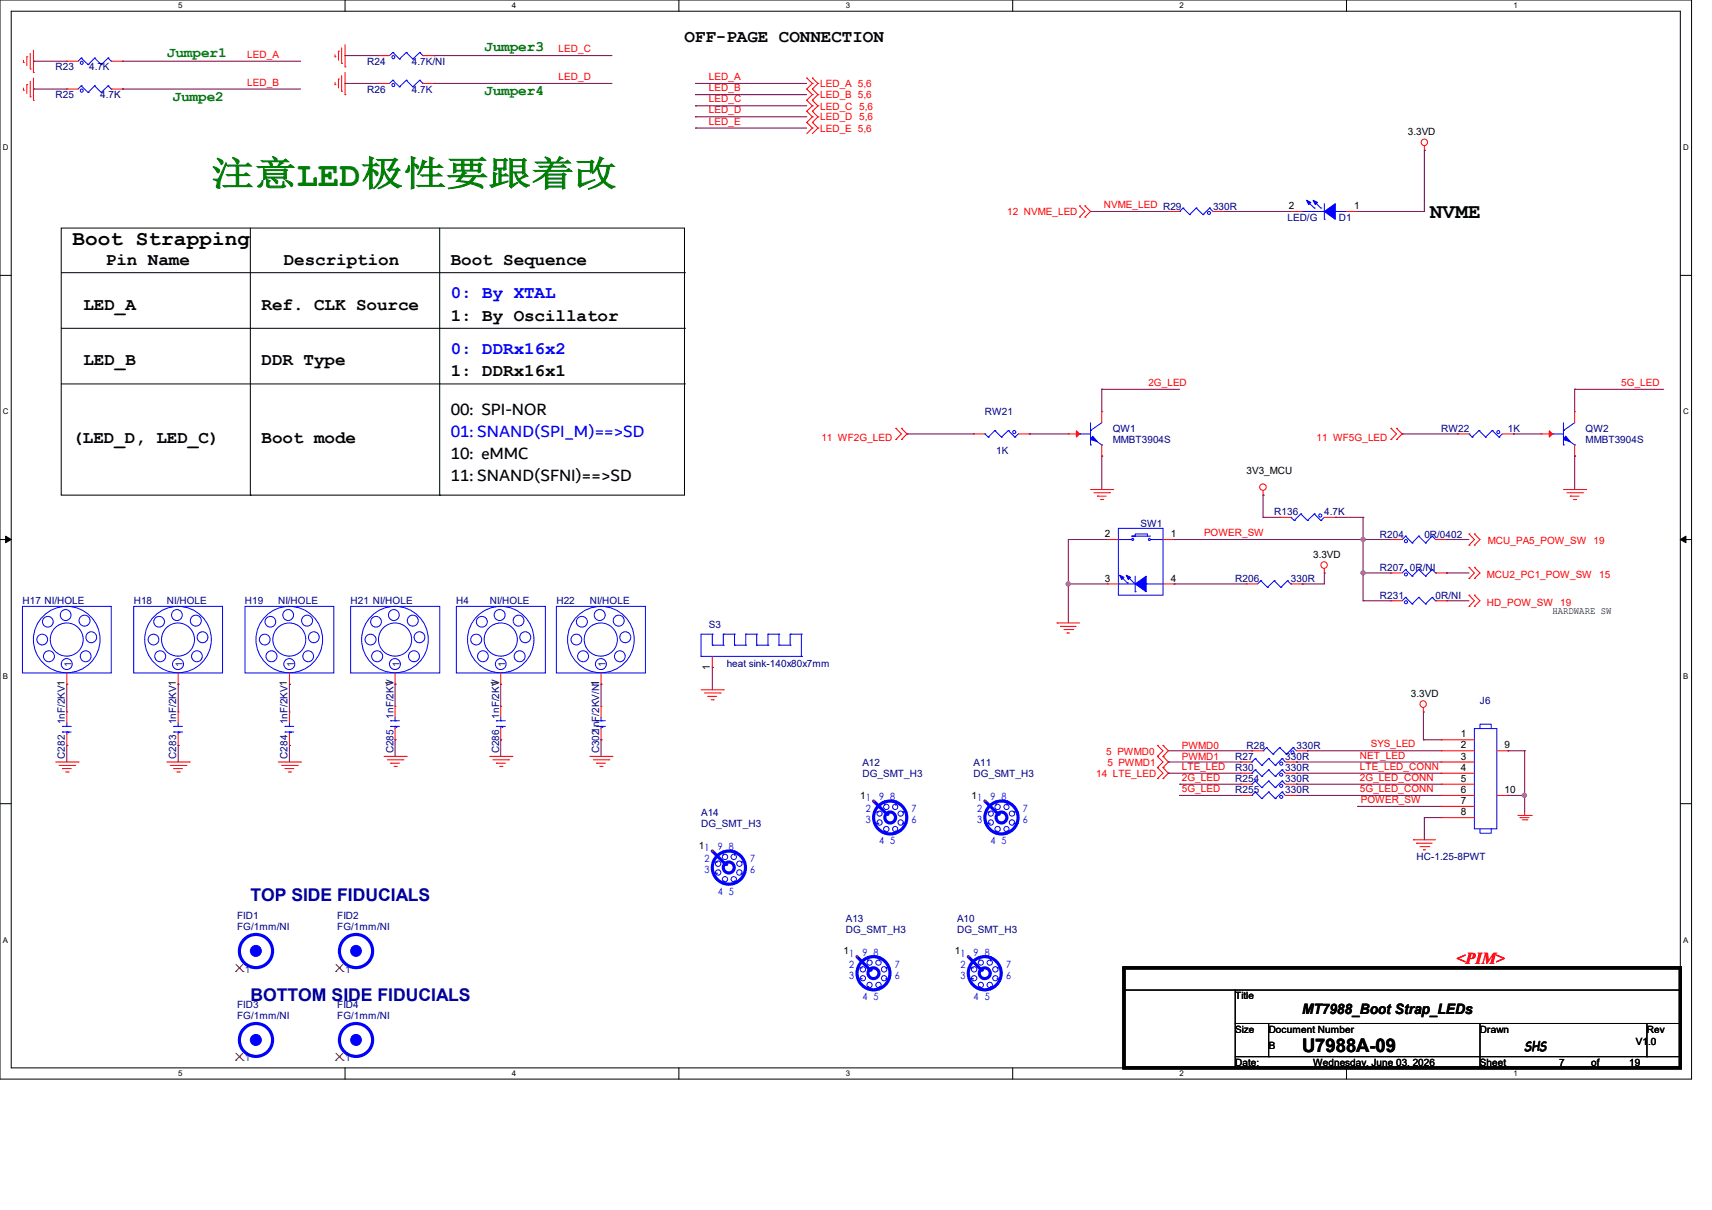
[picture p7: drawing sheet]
<svg xmlns="http://www.w3.org/2000/svg" width="297mm" height="210mm" viewBox="0 0 297 210" stroke-linecap="round" stroke-linejoin="round" font-family="sans-serif">
<g fill="none" stroke="#000" stroke-width=".17">
<path d="M0 0h293.5v187.3h-293.5zM1.9 1.9h289.6v183.4h-289.6zM59.9 0v1.9M117.8 0v1.9M175.7 0v1.9M233.6 0v1.9M10.6 39.6h108.1v46.3h-108.1zM43.4 39.6v46.3M76.3 39.6v46.3M0 47.8h1.9M10.6 47.3h108.1M10.6 57h108.1"/>
<path d="M118.7 47.3h.1M118.7 57h.1M291.5 47.8h2M10.6 66.6h108.1M118.7 66.6h.1M0 93.6h1.9M1 93l.9 .6-.9 .6zM43.4 85.9h.1M76.3 85.9h.1M291.5 93.6l1-.6v1.2zM291.5 93.6h2M0 139.5h1.9"/>
<path d="M291.5 139.5h2M195 171.8h96.5M214.3 171.8v13.5M214.3 177.6h77.2M220.1 177.6v5.8M256.8 177.6v7.7M285.7 177.6v5.8M291.5 171.8h.1M291.5 177.6h.1M59.9 185.3v2M117.8 185.3v2M175.7 185.3v2"/>
<path d="M214.3 185.3h.1M214.3 183.4h77.2M220.1 183.4h.1M233.6 185.3v2M256.8 185.3h.1M285.7 183.4h.1M291.5 183.4h.1"/>
</g>
<path d="M1 93l.9 .6-.9 .6zM291.5 93.6l1-.6v1.2z" fill="#000"/>
<g fill="none" stroke="#f00" stroke-width=".17">
<path d="M4.1 10.8h.1M4.1 15.7h.1M4.1 10.5v.3M4.1 15.3v.4M4.7 9.9h.1M4.7 14.7h.1M4.7 9.9v1.5M4.7 14.7v1.5M5.2 12h.1M5.2 16.8h.1M5.2 9.3v2.7M5.2 14.1v2.7"/>
<path d="M5.8 12.6h.1M5.8 17.4h.1M5.8 8.7v3.9M5.8 13.5v3.9M58.1 9.9h.1M58.1 14.7h.1M58.1 9.5v.4M58.1 14.3v.4M58.7 8.9h.1M58.7 13.7h.1M58.7 8.9v1.6M58.7 13.7v1.6"/>
<path d="M59.3 11h.1M59.3 15.8h.1M59.3 8.3v2.7M59.3 13.1v2.7M59.9 11.6h.1M59.9 16.4h.1M59.9 7.7v3.9M59.9 12.6v3.8M140 13.5h.1M140 15.5h.1M140 17.4h.1M140 19.3h.1"/>
<path d="M140 13.5l.9 1M140 15.5l.9 .9M140 17.4l.9 1M140 19.3l.9 1M140.9 14.5h.1M140.9 13.5h.1M140.9 16.4h.1M140.9 15.5h.1M140.9 18.4h.1M140.9 17.4h.1M140.9 19.3h.1M140.9 14.5l-.9 1"/>
<path d="M140.9 13.5l1 1M140.9 16.4l-.9 1M140.9 15.5l1 .9M140.9 18.4l-.9 .9M140.9 17.4l1 1M140.9 19.3l1 1M141.9 14.5h.1M141.9 16.4h.1M141.9 18.4h.1M141.9 14.5l-1 1M141.9 16.4l-1 1M141.9 18.4l-1 .9"/>
<path d="M140 21.3h.1M140 21.3l.9 .9M140.9 20.3h.1M140.9 22.2h.1M140.9 21.3h.1M140.9 20.3l-.9 1M140.9 22.2l-.9 1M140.9 21.3l1 .9M141.9 20.3h.1M141.9 22.2h.1M141.9 20.3l-1 1M141.9 22.2l-1 1"/>
<path d="M187.3 37.7h.1M187.3 35.7h.1M187.3 35.7l.9 1-.9 1M188.2 35.7h.1M188.2 37.7h.1M188.2 35.7l1 1-1 1M247.1 26.1h.1M247.1 25.3v.8M155.4 74.3h.1M155.4 76.3h.1M155.4 74.3l1 1-1 1M156.4 76.3h.1"/>
<path d="M156.4 74.3h.1M156.4 74.3l1 1-1 1M241.3 74.3h.1M241.3 76.3h.1M241.3 74.3l1 1-1 1M242.3 76.3h.1M242.3 74.3h.1M242.3 74.3l.9 1-.9 1M189.2 85h3.8M189.8 85.5h2.7M190.4 86.1h.1M190.4 86.1h1.5"/>
<path d="M190.9 86.7h.4M191.3 86.7h.1M192.5 85.5h.1M193 85h.1M219.1 85.9h.1M219.1 85.1v.8M229.7 99.4h.1M229.7 98.7v.7M241.3 93.6h.1M241.3 93.6h1.9M249 93.6h2M251 93.6h.1"/>
<path d="M254.8 98.5h.1M254.8 92.7h.1M254.8 94.6h.1M254.8 98.5l1 .9-1 1M254.8 92.7l1 .9-1 1M255.8 98.5h.1M255.8 92.7h.1M255.8 94.6h.1M255.8 98.5l1 .9-1 1M255.8 92.7l1 .9-1 1M271.2 85h3.9M271.8 85.5h2.7"/>
<path d="M272.4 86.1h.1M272.4 86.1h1.5M273 86.7h.3M273.3 86.7h.1M274.5 85.5h.1M275.1 85h.1M11.6 118.7h.1M11.6 116.8v1.9M121.6 119.7h3.9M125.5 119.7h.1M183.4 108.1h.1M183.4 108.1h3.9"/>
<path d="M184 108.7h.1M184 108.7h2.7M184.6 109.3h1.5M185.1 109.9h.1M185.1 109.9h.4M186.1 109.3h.1M254.8 100.4h.1M254.8 103.3h.1M254.8 105.2h.1M254.8 103.3l1 1-1 .9M255.8 100.4h.1M255.8 103.3h.1"/>
<path d="M255.8 105.2h.1M255.8 103.3l1 1-1 .9M9.7 132.2h3.8M10.2 132.8h2.8M10.8 133.4h.1M10.8 133.4h1.6M11.4 134h.4M11.8 134h.1M13 132.8h.1M13.5 132.2h.1M29 132.2h3.9M29.5 132.8h2.8"/>
<path d="M30.1 133.4h.1M30.1 133.4h1.6M30.7 134h.4M31.1 134h.1M32.3 132.8h.1M32.9 132.2h.1M48.3 132.2h3.9M48.9 132.8h2.7M49.4 133.4h.1M49.4 133.4h1.6M50 134h.4M50.4 134h.1"/>
<path d="M51.6 132.8h.1M52.2 132.2h.1M66.6 131.3h3.9M67.2 131.9h2.7M67.8 132.5h.1M67.8 132.5h1.5M68.4 133h.3M68.7 133h.1M69.9 131.9h.1M70.5 131.3h.1M85 131.3h3.8M85.5 131.9h2.7"/>
<path d="M86.1 132.5h.1M86.1 132.5h1.6M86.7 133h.4M87.1 133h.1M88.2 131.9h.1M88.8 131.3h.1M102.3 131.3h3.9M102.9 131.9h2.7M103.5 132.5h.1M103.5 132.5h1.5M104.1 133h.3M104.4 133h.1"/>
<path d="M105.6 131.9h.1M106.2 131.3h.1M122.2 120.3h2.7M122.8 120.9h.1M122.8 120.9h1.5M123.4 121.5h.3M123.7 121.5h.1M124.9 120.3h.1M200.8 133.2h.1M200.8 131.3h.1M200.8 129.4h.1M200.8 135.1h.1"/>
<path d="M200.8 131.3l1 .9-1 1M200.8 129.4l1 .9-1 1M200.8 133.2l1 1-1 .9M201.8 131.3h.1M201.8 133.2h.1M201.8 129.4h.1M201.8 135.1h.1M201.8 131.3l.9 .9-.9 1M201.8 129.4l.9 .9-.9 1M201.8 133.2l.9 1-.9 .9M246.9 123.6h.1M246.9 122.8v.8"/>
<path d="M245.2 145.8h.1M245.2 145.8h3.8M245.7 146.3h.1M245.7 146.3h2.8M246.3 146.9h1.6M246.9 147.5h.1M246.9 147.5h.4M247.9 146.9h.1M263.3 141.5h2.3M263.7 141.9h.1M263.7 141.9h1.6M264.1 142.3h.8"/>
<path d="M264.5 141.5h.1M264.5 140.9v.6M264.9 142.3h.1M265.6 141.5h.1"/>
<circle cx="247.1" cy="24.7" r=".56"/>
<circle cx="219.1" cy="84.5" r=".56"/>
<circle cx="229.7" cy="98.1" r=".56"/>
<circle cx="246.9" cy="122.2" r=".56"/>
</g>
<path d="M195 168h96.5v17.3h-96.5z" fill="none" stroke="#000" stroke-width=".55"/>
<g fill="none" stroke="#00f" stroke-width=".17">
<path d="M187.3 75.3h.1M187.3 75.3h1.9M189.2 74.7h.1M189.2 77.2h.1M189.2 75.9l1.9 1.3M189.2 73.4v3.8M191.1 77.2h.1M191.1 73.4l-1.9 1.3M243.8 93h.1M243.8 93l-.6 .6M243.8 93l1.2 1.2M245 94.2h.1"/>
<path d="M246.1 93h.1M246.1 93l-1.1 1.2M246.1 93l1.2 1.2M247.3 94.2h.1M248.5 93h.1M248.5 93l-1.2 1.2M248.5 93l.5 .6M249 93.6h.1M3.9 105.2h15.4v11.6h-15.4z"/>
<circle cx="243.9" cy="93.9" r=".28"/>
<circle cx="7.3" cy="111" r=".93"/>
<circle cx="8.3" cy="107.9" r=".93"/>
<circle cx="8.5" cy="113.9" r=".95"/>
<circle cx="11.4" cy="106.7" r=".94"/>
<circle cx="11.6" cy="111" r="2.87"/>
<circle cx="11.6" cy="115.3" r=".95"/>
<circle cx="11.6" cy="111" r="5.8"/>
<circle cx="14.7" cy="107.7" r=".95"/>
<circle cx="14.9" cy="113.9" r=".94"/>
<circle cx="15.8" cy="110.6" r=".94"/>
</g>
<path d="M189.6 75.7l.8 1-1.2-.4z" fill="#00f"/>
<path d="M189.6 75.7l.8 1-1.2-.4z" fill="none" stroke="#00f" stroke-width=".17"/>
<path d="M191.1 71.5h.1M191.1 79.2h.1M191.1 71.5v1.9M191.1 77.2v2" fill="none" stroke="#f00" stroke-width=".17"/>
<path d="M186.7 74.8l.6 .5-.6 .6z" fill="#f00"/>
<path d="M11.6 10.6h.1M11.6 10.6h1.9M19.3 10.6h2M21.3 10.6h.1M185.3 75.3h.1M185.3 75.3h2M186.7 74.8l.6 .5-.6 .6zM50.2 118.7h.1M50.2 116.8v1.9" fill="none" stroke="#f00" stroke-width=".17"/>
<g fill="none" stroke="#00f" stroke-width=".17">
<path d="M14.1 10.1h.1M14.1 10.1l-.6 .5M14.1 10.1l1.2 1.1M15.3 11.2h.1M16.4 10.1h.1M16.4 10.1l-1.1 1.1M16.4 10.1l1.2 1.1M17.6 11.2h.1M18.8 10.1h.1M18.8 10.1l-1.2 1.1M18.8 10.1l.5 .5M19.3 10.6h.1"/>
<path d="M42.5 105.2h15.4v11.6h-15.4z"/>
<circle cx="14.2" cy="10.9" r=".27"/>
<circle cx="45.9" cy="111" r=".93"/>
<circle cx="46.9" cy="107.9" r=".93"/>
<circle cx="47.1" cy="113.9" r=".95"/>
<circle cx="50" cy="106.7" r=".94"/>
<circle cx="50.2" cy="111" r="2.87"/>
<circle cx="50.2" cy="115.3" r=".95"/>
<circle cx="50.2" cy="111" r="5.8"/>
<circle cx="53.3" cy="107.7" r=".95"/>
<circle cx="53.5" cy="113.9" r=".94"/>
<circle cx="54.4" cy="110.6" r=".94"/>
</g>
<path d="M168 166l2.3 2.4" fill="none" stroke="#00f" stroke-width=".55"/>
<circle cx="170.3" cy="168.4" r=".28" fill="#00f"/>
<g fill="none" stroke="#00f" stroke-width=".17">
<path d="M68.2 9.1h.1M68.2 9.1l-.6 .6M68.2 9.1l1.1 1.1M69.3 10.2h.1M70.5 9.1h.1M70.5 9.1l-1.2 1.1M70.5 9.1l1.1 1.1M71.6 10.2h.1M72.8 9.1h.1M72.8 9.1l-1.2 1.1M72.8 9.1l.6 .6M73.4 9.7h.1"/>
<path d="M254.8 75.3h.1M254.8 75.3l.6 .6M255.4 75.9h.1M256.6 74.7h.1M256.6 74.7l1.1 1.2M256.6 74.7l-1.2 1.2M257.7 75.9h.1M258.9 74.7h.1M258.9 74.7l1.2 1.2M258.9 74.7l-1.2 1.2M260.1 75.9h.1M260.6 75.3l-.5 .6"/>
<path d="M23.2 105.2h15.4v11.6h-15.4zM96.5 105.2h15.5v11.6h-15.5zM49.4 126.1h.1M49.4 127h.1M49.4 126.1h1.6M49.4 127h1.6M50.2 127h.1M50.2 126.1h.1M50.2 125.5v.6M50.2 127v.4M168 168h.7M168 169.9h.7"/>
<path d="M168.7 168h.1M168.7 169.9h.1M169.9 171.2h.1M169.9 166h.1M169.9 166v.8M169.9 171.2v.6M171.8 171.2h.1M171.8 166h.1M171.8 166v.8M171.8 171.2v.6M173 169.9h.1M173 168h.1"/>
<path d="M173 168h.7M173 169.9h.7"/>
<circle cx="68.2" cy="9.9" r=".27"/>
<circle cx="259.9" cy="75" r=".27"/>
<circle cx="26.6" cy="111" r=".93"/>
<circle cx="27.6" cy="107.9" r=".93"/>
<circle cx="27.8" cy="113.9" r=".95"/>
<circle cx="30.7" cy="106.7" r=".94"/>
<circle cx="30.9" cy="111" r="2.87"/>
<circle cx="30.9" cy="115.3" r=".95"/>
<circle cx="30.9" cy="111" r="5.8"/>
<circle cx="34" cy="107.7" r=".95"/>
<circle cx="34.2" cy="113.9" r=".94"/>
<circle cx="35.1" cy="110.6" r=".94"/>
<circle cx="100" cy="111" r=".93"/>
<circle cx="101" cy="107.9" r=".94"/>
<circle cx="101.2" cy="113.9" r=".95"/>
<circle cx="104" cy="106.7" r=".95"/>
<circle cx="104.2" cy="111" r="2.88"/>
<circle cx="104.2" cy="115.3" r=".95"/>
<circle cx="104.3" cy="111" r="5.8"/>
<circle cx="107.3" cy="107.7" r=".95"/>
<circle cx="107.5" cy="113.9" r=".94"/>
<circle cx="108.5" cy="110.6" r=".95"/>
<circle cx="50.5" cy="127.1" r=".06"/>
<circle cx="169" cy="168.2" r=".47"/>
<circle cx="169" cy="169.8" r=".46"/>
<circle cx="170.1" cy="170.9" r=".46"/>
<circle cx="170.2" cy="167.1" r=".44"/>
<circle cx="171.7" cy="170.9" r=".47"/>
<circle cx="171.7" cy="167.1" r=".46"/>
<circle cx="172.7" cy="168.2" r=".47"/>
<circle cx="172.7" cy="169.8" r=".46"/>
</g>
<g fill="none" stroke="#00f" stroke-width=".55">
<path d="M151.6 139l2.3 2.3"/>
<circle cx="170.8" cy="168.9" r="2.87"/>
<circle cx="170.8" cy="168.9" r=".94"/>
</g>
<g fill="none" stroke="#f00" stroke-width=".17">
<path d="M65.7 9.7h.1M65.7 9.7h1.9M73.4 9.7h1.9M75.3 9.7h.1M252.9 75.3h.1M252.9 75.3h1.9M260.6 75.3h2M262.6 75.3h.1M30.9 118.7h.1M30.9 116.8v1.9M104.3 118.7h.1M104.3 116.8v1.9"/>
<path d="M50.2 129.4h.1M50.2 123.6h.1M50.2 123.6v1.9M50.2 127.4v2M168 166h.1"/>
</g>
<circle cx="153.9" cy="141.3" r=".28" fill="#00f"/>
<g fill="none" stroke="#00f" stroke-width=".17">
<path d="M153.5 139h.1M153.5 139v.8M155.4 139h.1M155.4 139v.8M151.6 140.9h.7M151.6 142.9h.7M152.3 140.9h.1M152.3 142.9h.1M153.5 144.2h.1M153.5 144.2v.6M155.4 144.2h.1M155.4 144.2v.6"/>
<path d="M156.6 142.9h.1M156.6 140.9h.1M156.6 140.9h.8M156.6 142.9h.8"/>
<circle cx="152.6" cy="142.7" r=".46"/>
<circle cx="152.6" cy="141.2" r=".44"/>
<circle cx="153.8" cy="143.9" r=".47"/>
<circle cx="153.8" cy="140" r=".47"/>
<circle cx="155.3" cy="143.9" r=".46"/>
<circle cx="155.3" cy="140" r=".46"/>
<circle cx="156.3" cy="142.7" r=".47"/>
<circle cx="156.3" cy="141.2" r=".46"/>
</g>
<g fill="none" stroke="#00f" stroke-width=".55">
<path d="M170.9 139l2.3 2.3"/>
<circle cx="154.4" cy="141.9" r=".94"/>
<circle cx="154.4" cy="141.9" r="2.87"/>
</g>
<path d="M151.6 139h.1" fill="none" stroke="#f00" stroke-width=".17"/>
<circle cx="173.2" cy="141.3" r=".28" fill="#00f"/>
<g fill="none" stroke="#00f" stroke-width=".17">
<path d="M269.3 75.3h.1M269.3 75.3h1.9M271.2 74.7h.1M271.2 77.2h.1M271.2 75.9l2 1.3M271.2 73.4v3.8M273.2 77.2h.1M273.2 73.4l-2 1.3M218.7 100.8h.1M218.7 100.8l-.6 .5M218.7 100.8l1.2 1.1M219.9 101.9h.1"/>
<path d="M221.1 100.8h.1M221.1 100.8l-1.2 1.1M221.1 100.8l1.1 1.1M222.2 101.9h.1M223.4 100.8h.1M223.4 100.8l-1.2 1.1M223.4 100.8l.5 .5M223.9 101.3h.1M172.8 139h.1M172.8 139v.8M174.7 139h.1M174.7 139v.8"/>
<path d="M170.9 140.9h.7M170.9 142.9h.7M171.6 140.9h.1M171.6 142.9h.1M172.8 144.2h.1M172.8 144.2v.6M174.7 144.2h.1M174.7 144.2v.6M175.9 142.9h.1M175.9 140.9h.1M175.9 140.9h.8M175.9 142.9h.8"/>
<circle cx="171.9" cy="142.7" r=".46"/>
<circle cx="171.9" cy="141.2" r=".44"/>
<circle cx="173.1" cy="140" r=".47"/>
<circle cx="173.1" cy="143.9" r=".47"/>
<circle cx="174.6" cy="143.9" r=".46"/>
<circle cx="174.6" cy="140" r=".46"/>
<circle cx="175.6" cy="142.7" r=".47"/>
<circle cx="175.6" cy="141.2" r=".46"/>
</g>
<g fill="none" stroke="#00f" stroke-width=".55">
<circle cx="173.7" cy="141.9" r=".94"/>
<circle cx="173.7" cy="141.9" r="2.87"/>
</g>
<path d="M216.2 101.3h.1M216.2 101.3h1.9M223.9 101.3h2M225.9 101.3h.1M170.9 139h.1" fill="none" stroke="#f00" stroke-width=".17"/>
<path d="M271.6 75.7l.8 1-1.2-.4z" fill="#00f"/>
<path d="M271.6 75.7l.8 1-1.2-.4z" fill="none" stroke="#00f" stroke-width=".17"/>
<path d="M273.2 71.5h.1M273.2 79.2h.1M273.2 71.5v1.9M273.2 77.2v2" fill="none" stroke="#f00" stroke-width=".17"/>
<path d="M268.8 74.8l.5 .5-.5 .6z" fill="#f00"/>
<g fill="none" stroke="#f00" stroke-width=".17">
<path d="M267.4 75.3h.1M267.4 75.3h1.9M268.8 74.8l.5 .5-.5 .6zM241.3 104.3h.1M241.3 104.3h1.9M249 104.3h2M251 104.3h.1M104.3 128.4h.1M104.3 122.6h.1M104.3 122.6v1.9M104.3 126.4v2M215.3 134.2h.1"/>
<path d="M215.3 138h.1M215.3 134.2h1.9M215.3 138h1.9M223 134.2h1.9M223 138h1.9M224.9 134.2h.1M224.9 138h.1"/>
</g>
<g fill="none" stroke="#00f" stroke-width=".17">
<path d="M243.8 103.7h.1M243.8 103.7l-.6 .6M243.8 103.7l1.2 1.1M245 104.8h.1M246.1 103.7h.1M246.1 103.7l-1.1 1.1M246.1 103.7l1.2 1.1M247.3 104.8h.1M248.5 103.7h.1M248.5 103.7l-1.2 1.1M248.5 103.7l.5 .6M249 104.3h.1"/>
<path d="M103.5 125.1h.1M103.5 126.1h.1M103.5 125.1h1.5M103.5 126.1h1.5M104.3 126.1h.1M104.3 125.1h.1M104.3 124.5v.6M104.3 126.1v.3M217.2 134.2h.1M217.2 138h.1M217.8 133.6h.1M217.8 137.5h.1"/>
<path d="M217.8 133.6l1.1 1.1M217.8 133.6l-.6 .6M217.8 137.5l1.1 1.1M217.8 137.5l-.6 .5M218.9 134.7h.1M218.9 138.6h.1M220.1 133.6h.1M220.1 137.5h.1M220.1 133.6l1.1 1.1M220.1 133.6l-1.2 1.1M220.1 137.5l1.1 1.1M220.1 137.5l-1.2 1.1"/>
<path d="M221.2 134.7h.1M221.2 138.6h.1M222.4 133.6h.1M222.4 137.5h.1M222.4 133.6l.6 .6M222.4 133.6l-1.2 1.1M222.4 137.5l.6 .5M222.4 137.5l-1.2 1.1"/>
<circle cx="243.9" cy="104.5" r=".27"/>
<circle cx="104.5" cy="126.2" r=".08"/>
<circle cx="222.3" cy="134.5" r=".27"/>
<circle cx="222.3" cy="138.3" r=".27"/>
</g>
<path d="M148.7 166l2.3 2.4" fill="none" stroke="#00f" stroke-width=".55"/>
<circle cx="151" cy="168.4" r=".28" fill="#00f"/>
<g fill="none" stroke="#00f" stroke-width=".17">
<path d="M148.7 168h.7M148.7 169.9h.7M149.4 168h.1M149.4 169.9h.1M150.6 171.2h.1M150.6 166h.1M150.6 166v.8M150.6 171.2v.6M152.5 171.2h.1M152.5 166h.1M152.5 166v.8M152.5 171.2v.6"/>
<path d="M153.7 169.9h.1M153.7 168h.1M153.7 168h.7M153.7 169.9h.7"/>
<circle cx="149.7" cy="168.2" r=".47"/>
<circle cx="149.7" cy="169.8" r=".46"/>
<circle cx="150.8" cy="170.9" r=".46"/>
<circle cx="150.9" cy="167.1" r=".44"/>
<circle cx="152.4" cy="170.9" r=".47"/>
<circle cx="152.4" cy="167.1" r=".46"/>
<circle cx="153.4" cy="168.2" r=".47"/>
<circle cx="153.4" cy="169.8" r=".46"/>
</g>
<g fill="none" stroke="#00f" stroke-width=".55">
<circle cx="44.4" cy="165.1" r="2.88"/>
<circle cx="151.5" cy="168.9" r="2.87"/>
<circle cx="151.5" cy="168.9" r=".94"/>
</g>
<path d="M148.7 166h.1" fill="none" stroke="#f00" stroke-width=".17"/>
<circle cx="44.4" cy="165" r=".95" fill="#00f"/>
<g fill="none" stroke="#00f" stroke-width=".17">
<path d="M14.1 14.9h.1M14.1 14.9l-.6 .6M14.1 14.9l1.2 1.1M15.3 16h.1M16.4 14.9h.1M16.4 14.9l-1.1 1.1M16.4 14.9l1.2 1.1M17.6 16h.1M18.8 14.9h.1M18.8 14.9l-1.2 1.1M18.8 14.9l.5 .6M19.3 15.5h.1"/>
<path d="M86.1 125.1h.1M86.1 126.1h.1M86.1 125.1h1.6M86.1 126.1h1.6M86.9 126.1h.1M86.9 125.1h.1M86.9 124.5v.6M86.9 126.1v.3M255.8 126.4h3.9v17.4h-3.9zM256.8 126.4v-.7h1.9v.7M256.8 143.8v.8h1.9v-.8"/>
<circle cx="14.2" cy="15.7" r=".27"/>
<circle cx="87.2" cy="126.2" r=".08"/>
<circle cx="44.4" cy="165" r=".95"/>
</g>
<g fill="none" stroke="#f00" stroke-width=".17">
<path d="M11.6 15.5h.1M11.6 15.5h1.9M19.3 15.5h2M21.3 15.5h.1M86.9 128.4h.1M86.9 122.6h.1M86.9 122.6v1.9M86.9 126.4v2M250 128.4h.1M250 130.3h.1M250 132.2h.1M250 134.2h.1"/>
<path d="M250 136.1h.1M250 138h.1M250 140h.1M250 128.4h5.8M250 130.3h5.8M250 132.2h5.8M250 134.2h5.8M250 136.1h5.8M250 138h5.8M250 140h5.8M259.7 130.3h1.9M259.7 138h1.9"/>
<path d="M261.6 130.3h.1M261.6 138h.1M250 141.9h.1M250 141.9h5.8M41.5 168h.1"/>
</g>
<path d="M40.9 168.6h.1M40.9 167.4l1.3 1.2M42.1 167.4l-1.2 1.2M42.2 168.6h.1" fill="none" stroke="#804000" stroke-width=".17"/>
<circle cx="61.8" cy="165.1" r="2.88" fill="none" stroke="#00f" stroke-width=".55"/>
<circle cx="61.8" cy="165" r=".94" fill="#00f"/>
<g fill="none" stroke="#00f" stroke-width=".17">
<path d="M68.2 13.9h.1M68.2 13.9l-.6 .6M68.2 13.9l1.1 1.2M69.3 15.1h.1M70.5 13.9h.1M70.5 13.9l-1.2 1.2M70.5 13.9l1.1 1.2M71.6 15.1h.1M72.8 13.9h.1M72.8 13.9l-1.2 1.2M72.8 13.9l.6 .6M73.4 14.5h.1"/>
<path d="M243.8 98.8h.1M243.8 98.8l-.6 .6M243.8 98.8l1.2 1.2M245 100h.1M246.1 98.8h.1M246.1 98.8l-1.1 1.2M246.1 98.8l1.2 1.2M247.3 100h.1M248.5 98.8h.1M248.5 98.8l-1.2 1.2M248.5 98.8l.5 .6M249 99.4h.1"/>
<path d="M60.8 105.2h15.5v11.6h-15.5zM121.6 113.9h.1M121.6 113.9h17.4M123.6 110.1h.1M123.6 112h.1M123.6 110.1h-2v3.8M123.6 110.1v1.9M123.6 112h1.9M125.5 112h.1M125.5 110.1h.1M125.5 110.1h1.9M125.5 110.1v1.9"/>
<path d="M127.4 110.1h.1M127.4 112h.1M127.4 112h2M127.4 110.1v1.9M129.4 112h.1M129.4 110.1h.1M129.4 110.1h1.9M129.4 110.1v1.9M131.3 110.1h.1M131.3 112h.1M131.3 112h1.9M131.3 110.1v1.9"/>
<path d="M133.2 112h.1M133.2 110.1h.1M133.2 110.1h1.9M133.2 110.1v1.9M135.1 110.1h.1M135.1 112h.1M135.1 112h2M135.1 110.1v1.9M137.1 112h.1M137.1 110.1h.1M137.1 110.1h1.9M137.1 110.1v1.9"/>
<path d="M139 110.1h.1M139 113.9h.1M139 110.1v3.8M219.1 130.3h.1M219.7 129.8h.1M219.7 129.8l1.2 1.1M219.7 129.8l-.6 .5M220.9 130.9h.1M222 129.8h.1M222 129.8l1.2 1.1M222 129.8l-1.1 1.1M223.2 130.9h.1"/>
<path d="M224.3 129.8h.1M224.3 129.8l.6 .5M224.3 129.8l-1.1 1.1"/>
<circle cx="68.2" cy="14.8" r=".27"/>
<circle cx="243.9" cy="99.7" r=".27"/>
<circle cx="64.3" cy="111" r=".94"/>
<circle cx="65.2" cy="107.9" r=".93"/>
<circle cx="65.4" cy="113.9" r=".95"/>
<circle cx="68.3" cy="106.7" r=".94"/>
<circle cx="68.5" cy="115.3" r=".95"/>
<circle cx="68.5" cy="111" r="5.8"/>
<circle cx="68.5" cy="111" r="2.88"/>
<circle cx="71.6" cy="107.7" r=".95"/>
<circle cx="71.8" cy="113.9" r=".95"/>
<circle cx="72.8" cy="110.6" r=".94"/>
<circle cx="224.2" cy="130.6" r=".28"/>
<circle cx="61.8" cy="165" r=".94"/>
</g>
<g fill="none" stroke="#f00" stroke-width=".17">
<path d="M65.7 14.5h.1M65.7 14.5h1.9M73.4 14.5h1.9M75.3 14.5h.1M241.3 99.4h.1M241.3 99.4h1.9M249 99.4h2M251 99.4h.1M68.5 118.7h.1M68.5 116.8v1.9M123.6 115.8h.1M123.6 113.9v1.9"/>
<path d="M217.2 130.3h.1M217.2 130.3h1.9M224.9 130.3h1.9M226.8 130.3h.1M58.9 168h.1"/>
</g>
<path d="M58.3 168.6h.1M58.3 167.4l1.2 1.2M59.5 167.4l-1.2 1.2M59.5 168.6h.1" fill="none" stroke="#804000" stroke-width=".17"/>
<circle cx="44.4" cy="180.5" r="2.87" fill="none" stroke="#00f" stroke-width=".55"/>
<circle cx="44.4" cy="180.5" r=".95" fill="#00f"/>
<g fill="none" stroke="#00f" stroke-width=".17">
<path d="M30.1 126.1h.1M30.1 127h.1M30.1 126.1h1.6M30.1 127h1.6M30.9 127h.1M30.9 126.1h.1M30.9 125.5v.6M30.9 127v.4"/>
<circle cx="31.2" cy="127.1" r=".06"/>
<circle cx="44.4" cy="180.5" r=".95"/>
</g>
<path d="M30.9 129.4h.1M30.9 123.6h.1M30.9 123.6v1.9M30.9 127.4v2M41.5 183.4h.1" fill="none" stroke="#f00" stroke-width=".17"/>
<path d="M40.9 184h.1M40.9 182.8l1.3 1.2M42.1 182.8l-1.2 1.2M42.2 184h.1" fill="none" stroke="#804000" stroke-width=".17"/>
<circle cx="61.8" cy="180.5" r="2.87" fill="none" stroke="#00f" stroke-width=".55"/>
<circle cx="61.8" cy="180.5" r=".94" fill="#00f"/>
<g fill="none" stroke="#00f" stroke-width=".17">
<path d="M225.9 36.7h.1M225.9 36.7h3.8M229.7 38.1h.1M229.7 35.3v2.8M231.6 36.7h.1M231.6 36.7h2M79.2 105.2h15.4v11.6h-15.4z"/>
<circle cx="82.6" cy="111" r=".94"/>
<circle cx="83.6" cy="107.9" r=".94"/>
<circle cx="83.8" cy="113.9" r=".94"/>
<circle cx="86.7" cy="106.7" r=".95"/>
<circle cx="86.9" cy="115.2" r=".94"/>
<circle cx="86.9" cy="111" r="5.8"/>
<circle cx="86.9" cy="111" r="2.88"/>
<circle cx="89.9" cy="107.7" r=".94"/>
<circle cx="90.1" cy="113.9" r=".95"/>
<circle cx="91.1" cy="110.6" r=".95"/>
<circle cx="61.8" cy="180.5" r=".94"/>
</g>
<path d="M86.9 118.7h.1M86.9 116.8v1.9M58.9 183.4h.1" fill="none" stroke="#f00" stroke-width=".17"/>
<path d="M58.3 184h.1M58.3 182.8l1.2 1.2M59.5 182.8l-1.2 1.2M59.5 184h.1" fill="none" stroke="#804000" stroke-width=".17"/>
<path d="M229.7 36.7l1.9-1.4v2.8z" fill-rule="evenodd" fill="#00f"/>
<path d="M229.7 36.7l1.9-1.4v2.8z" fill="none" stroke="#00f" stroke-width=".17"/>
<path d="M226.7 34.8l.7 .3-.4 .4z" fill-rule="evenodd" fill="#00f"/>
<path d="M226.7 34.8l.7 .3-.4 .4z" fill="none" stroke="#00f" stroke-width=".17"/>
<path d="M227.8 34.8l.8 .3-.4 .4z" fill-rule="evenodd" fill="#00f"/>
<g fill="none" stroke="#00f" stroke-width=".17">
<path d="M204.6 36.7h.1M205.2 36.1h.1M205.2 36.1l1.2 1.2M205.2 36.1l-.6 .6M206.4 37.3h.1M207.5 36.1h.1M207.5 36.1l1.2 1.2M207.5 36.1l-1.1 1.2M208.7 37.3h.1M209.8 36.1h.1M209.8 36.1l.6 .6M209.8 36.1l-1.1 1.2"/>
<path d="M226.8 35l1.2 1.1M227.8 34.8l.8 .3-.4 .4zM228 36.1h.1M228 35l1.2 1.1M229.2 36.1h.1M223.9 89.8h.1M223.9 89.8l.6 .5M224.5 90.3h.1M225.7 89.2h.1M225.7 89.2l1.1 1.1M225.7 89.2l-1.2 1.1M226.8 90.3h.1"/>
<path d="M228 89.2h.1M228 89.2l1.2 1.1M228 89.2l-1.2 1.1M229.2 90.3h.1M229.7 89.8l-.5 .5M67.8 125.1h.1M67.8 126.1h.1M67.8 125.1h1.5M67.8 126.1h1.5M68.5 126.1h.1M68.5 125.1h.1M68.5 124.5v.6"/>
<path d="M68.5 126.1v.3M68.8 126.1h.1l-.1 .1z"/>
<circle cx="209.8" cy="37" r=".27"/>
<circle cx="229" cy="89.5" r=".28"/>
</g>
<g fill="none" stroke="#f00" stroke-width=".17">
<path d="M202.7 36.7h.1M202.7 36.7h1.9M210.4 36.7h1.9M212.3 36.7h.1M223.9 36.7h.1M223.9 36.7h2M233.6 36.7h1.9M235.5 36.7h.1M222 89.8h.1M222 89.8h1.9M229.7 89.8h1.9M231.6 89.8h.1"/>
<path d="M68.5 128.4h.1M68.5 122.6h.1M68.5 122.6v1.9M68.5 126.4v2"/>
</g>
<path d="M123.6 147.7l2.3 2.3" fill="none" stroke="#00f" stroke-width=".55"/>
<circle cx="125.9" cy="150" r=".28" fill="#00f"/>
<g fill="none" stroke="#00f" stroke-width=".17">
<path d="M170.9 75.3h.1M170.9 75.3l.5 .6M171.4 75.9h.1M172.6 74.7h.1M172.6 74.7l1.1 1.2M172.6 74.7l-1.2 1.2M173.7 75.9h.1M174.9 74.7h.1M174.9 74.7l1.2 1.2M174.9 74.7l-1.2 1.2M176.1 75.9h.1M176.7 75.3l-.6 .6"/>
<path d="M194 91.7h7.8v11.6h-7.8zM194 93.6h2.3h-.2M194.4 100l1.2 1.2M195.6 100l1.1 1.2M196.9 100v2.7M199.1 93v-.3h-2.2v.3h-.6h3.3M199.8 93.6h-.2h2.2M194 101.3h.1M194 101.3h2.9M195.6 101.2h.1M196.7 101.2h.1M196.9 102.7h.1"/>
<path d="M198.8 101.3h.1M198.8 101.3h3M10.8 126.1h.1M10.8 127h.1M10.8 126.1h1.6M10.8 127h1.6M11.6 127h.1M11.6 126.1h.1M11.6 125.5v.6M11.6 127v.4M217.2 136.1h.1M217.8 135.6h.1"/>
<path d="M217.8 135.6l1.1 1.1M217.8 135.6l-.6 .5M218.9 136.7h.1M220.1 135.6h.1M220.1 135.6l1.1 1.1M220.1 135.6l-1.2 1.1M221.2 136.7h.1M222.4 135.6h.1M222.4 135.6l.6 .5M222.4 135.6l-1.2 1.1M123.6 149.6h.7M123.6 151.6h.7"/>
<path d="M124.3 149.6h.1M124.3 151.6h.1M125.5 152.9h.1M125.5 147.7h.1M125.5 147.7v.8M125.5 152.9v.6M127.4 152.9h.1M127.4 147.7h.1M127.4 147.7v.8M127.4 152.9v.6M128.6 151.6h.1M128.6 149.6h.1"/>
<path d="M128.6 149.6h.8M128.6 151.6h.8"/>
<circle cx="176" cy="75" r=".28"/>
<circle cx="196.5" cy="93.6" r=".18"/>
<circle cx="199.4" cy="93.6" r=".18"/>
<circle cx="11.9" cy="127.1" r=".06"/>
<circle cx="222.3" cy="136.4" r=".28"/>
<circle cx="124.6" cy="151.4" r=".47"/>
<circle cx="124.6" cy="149.9" r=".47"/>
<circle cx="125.8" cy="148.7" r=".47"/>
<circle cx="125.8" cy="152.6" r=".46"/>
<circle cx="127.3" cy="148.7" r=".47"/>
<circle cx="127.3" cy="152.6" r=".46"/>
<circle cx="128.3" cy="151.4" r=".47"/>
<circle cx="128.3" cy="149.9" r=".47"/>
</g>
<g fill="none" stroke="#00f" stroke-width=".55">
<circle cx="126.4" cy="150.6" r=".95"/>
<circle cx="126.4" cy="150.6" r="2.88"/>
</g>
<g fill="none" stroke="#f00" stroke-width=".17">
<path d="M168.9 75.3h.1M168.9 75.3h2M176.7 75.3h1.9M178.6 75.3h.1M11.6 129.4h.1M11.6 123.6h.1M11.6 123.6v1.9M11.6 127.4v2M215.3 136.1h.1M215.3 136.1h1.9M223 136.1h1.9M224.9 136.1h.1"/>
<path d="M123.6 147.7h.1"/>
</g>
<path d="M196.9 101.3l1.9-1.3v2.7z" fill-rule="evenodd" fill="#00f"/>
<path d="M196.9 101.3l1.9-1.3v2.7z" fill="none" stroke="#00f" stroke-width=".17"/>
<path d="M194.2 99.8l.8 .4-.4 .4z" fill-rule="evenodd" fill="#00f"/>
<path d="M194.2 99.8l.8 .4-.4 .4z" fill="none" stroke="#00f" stroke-width=".17"/>
<path d="M195.4 99.8l.7 .4-.4 .4z" fill-rule="evenodd" fill="#00f"/>
<g fill="none" stroke="#00f" stroke-width=".17">
<path d="M195.4 99.8l.7 .4-.4 .4zM217.2 132.2h.1M217.8 131.7h.1M217.8 131.7l1.1 1.1M217.8 131.7l-.6 .5M218.9 132.8h.1M220.1 131.7h.1M220.1 131.7l1.1 1.1M220.1 131.7l-1.2 1.1M221.2 132.8h.1M222.4 131.7h.1M222.4 131.7l.6 .5"/>
<path d="M222.4 131.7l-1.2 1.1"/>
<circle cx="222.3" cy="132.5" r=".28"/>
</g>
<path d="M192.1 93.6h.1M192.1 93.6h1.9M201.8 93.6h1.9M203.7 93.6h.1M192.1 101.3h.1M192.1 101.3h1.9M201.8 101.3h1.9M203.7 101.3h.1M215.3 132.2h.1M215.3 132.2h1.9M223 132.2h1.9M224.9 132.2h.1" fill="none" stroke="#f00" stroke-width=".17"/>
<g fill="none" stroke="#800040" stroke-width=".17">
<path d="M5.8 10.6h.1M5.8 15.5h.1M5.8 10.6h5.8M5.8 15.5h5.8M21.3 10.6h.1M21.3 15.5h.1M21.3 10.6h30.9M21.3 15.5h30.9M59.9 9.7h.1M59.9 14.5h.1M59.9 14.5h5.8M59.9 9.7h5.8"/>
<path d="M75.3 9.7h.1M75.3 14.5h.1M75.3 14.5h30.9M75.3 9.7h30.9M120.6 18.4h.1M120.6 16.4h.1M120.6 14.5h.1M120.6 18.4h19.4M120.6 16.4h19.4M120.6 14.5h19.4M120.6 22.2h.1M120.6 20.3h.1"/>
<path d="M120.6 22.2h19.4M120.6 20.3h19.4M189.2 36.7h.1M189.2 36.7h13.5M212.3 36.7h.1M212.3 36.7h11.6M235.5 36.7h.1M247.1 26.1h.1M247.1 26.1v10.6h-11.6M157.4 75.3h.1M157.4 75.3h11.5M178.6 75.3h.1"/>
<path d="M178.6 75.3h6.7M191.1 67.6h.1M191.1 79.2h.1M191.1 67.6h13.5M191.1 67.6v3.9M191.1 79.2v5.8M243.2 75.3h.1M243.2 75.3h9.7M262.6 75.3h.1M262.6 75.3h4.8M273.2 67.6h.1M273.2 79.2h.1"/>
<path d="M273.2 67.6h15.4M273.2 67.6v3.9M273.2 79.2v5.8M185.3 93.6h.1M185.3 93.6v7.7M219.1 85.9h.1M219.1 89.8h.1M219.1 85.9v3.9M219.1 89.8h2.9M231.6 89.8h.1M231.6 89.8h4.9M236.5 89.8h.1"/>
<path d="M236.5 89.8v3.8M11.6 118.7h.1M11.6 118.7v4.9M50.2 118.7h.1M50.2 118.7v4.9M123.6 115.8h.1M123.6 115.8v3.9"/>
</g>
<circle cx="185.3" cy="101.3" r=".37" fill="#f0f"/>
<circle cx="185.3" cy="101.3" r=".37" fill="none" stroke="#f0f" stroke-width=".17"/>
<path d="M185.3 93.6h.1M185.3 93.6h6.8M203.7 93.6h.1M203.7 93.6h32.8M236.5 93.6h.1M236.5 93.6v5.8" fill="none" stroke="#800040" stroke-width=".17"/>
<circle cx="236.5" cy="99.4" r=".37" fill="#f0f"/>
<circle cx="236.5" cy="99.4" r=".37" fill="none" stroke="#f0f" stroke-width=".17"/>
<circle cx="236.5" cy="93.6" r=".37" fill="#f0f"/>
<circle cx="236.5" cy="93.6" r=".37" fill="none" stroke="#f0f" stroke-width=".17"/>
<g fill="none" stroke="#800040" stroke-width=".17">
<path d="M229.7 99.4h.1M229.7 99.4v1.9h-3.8M236.5 93.6h.1M236.5 99.4h.1M236.5 93.6h4.8M236.5 99.4h4.8M251 99.4h.1M251 93.6h.1M251 93.6h3.8M251 99.4h3.8M185.3 101.3h.1M185.3 101.3v6.8"/>
<path d="M185.3 101.3h6.8M203.7 101.3h.1M203.7 101.3h12.5M225.9 101.3h.1M264.5 130.3h.1M264.5 130.3v7.7"/>
</g>
<circle cx="264.5" cy="138" r=".37" fill="#f0f"/>
<circle cx="264.5" cy="138" r=".37" fill="none" stroke="#f0f" stroke-width=".17"/>
<g fill="none" stroke="#800040" stroke-width=".17">
<path d="M236.5 99.4v4.9M30.9 118.7h.1M30.9 118.7v4.9M68.5 118.7h.1M68.5 118.7v3.9M86.9 118.7h.1M86.9 118.7v3.9M104.3 118.7h.1M104.3 118.7v3.9M236.5 104.3h.1M236.5 104.3h4.8M241.3 104.3h.1"/>
<path d="M251 104.3h.1M251 104.3h3.8M11.6 129.4h.1M11.6 129.4v2.8M30.9 129.4h.1M30.9 129.4v2.8M50.2 129.4h.1M50.2 129.4v2.8M68.5 128.4h.1M68.5 128.4v2.9M86.9 128.4h.1M86.9 128.4v2.9"/>
<path d="M104.3 128.4h.1M104.3 128.4v2.9M202.7 132.2h.1M202.7 134.2h.1M202.7 130.3h14.5M202.7 132.2h12.6M202.7 134.2h12.6M204.6 136.1h.1M204.6 138h.1M204.6 136.1h10.7M204.6 138h10.7M217.2 130.3h.1"/>
<path d="M224.9 132.2h.1M224.9 134.2h.1M224.9 136.1h.1M224.9 138h.1M224.9 132.2h25.1M224.9 134.2h25.1M224.9 136.1h25.1M224.9 138h25.1M226.8 130.3h.1M226.8 130.3h23.2M235.5 140h.1M235.5 140h14.5"/>
<path d="M246.9 123.6h.1M246.9 128.4h.1M246.9 123.6v4.8M246.9 128.4h3.1M261.6 130.3h.1M261.6 138h.1M261.6 130.3h2.9M261.6 138h2.9M264.5 138h.1M264.5 138v2.9M247.1 141.9h.1M247.1 141.9v3.9"/>
<path d="M247.1 141.9h2.9"/>
</g>
<circle cx="185.3" cy="101.3" r=".37" fill="#f0f"/>
<circle cx="185.3" cy="101.3" r=".37" fill="none" stroke="#f0f" stroke-width=".17"/>
<circle cx="236.5" cy="99.4" r=".37" fill="#f0f"/>
<circle cx="236.5" cy="99.4" r=".37" fill="none" stroke="#f0f" stroke-width=".17"/>
<circle cx="236.5" cy="93.6" r=".37" fill="#f0f"/>
<circle cx="236.5" cy="93.6" r=".37" fill="none" stroke="#f0f" stroke-width=".17"/>
<circle cx="264.5" cy="138" r=".37" fill="#f0f"/>
<circle cx="264.5" cy="138" r=".37" fill="none" stroke="#f0f" stroke-width=".17"/>
<text font-size="6.1" fill="#008000" x="36.7" y="32.2">注意LED极性要跟着改</text>
<g font-size="3.6">
<text x="248.1" y="37.8">NVME</text>
<text x="12.6" y="42.6">Boot Strapping</text>
</g>
<text font-size="3.3" x="225.9" y="182.5">U7988A-09</text>
<g font-size="3">
<text x="118.7" y="7.4">OFF-PAGE CONNECTION</text>
<text x="18.4" y="46">Pin Name</text>
<text x="49.2" y="46">Description</text>
<text x="78.2" y="46">Boot Sequence</text>
<text x="14.5" y="53.7">LED_A</text>
<text x="45.4" y="53.7">Ref. CLK Source</text>
<text x="78.2" y="55.6">1: By Oscillator</text>
<text x="14.5" y="63.4">LED_B</text>
<text x="45.4" y="63.4">DDR Type</text>
<text x="78.2" y="65.3">1: DDRx16x1</text>
<text x="78.2" y="72">00: SPI-NOR</text>
<text x="12.6" y="76.9">(LED_D, LED_C)</text>
<text x="45.4" y="76.9">Boot mode</text>
<text x="78.2" y="83.6">11: SNAND(SFNI)==&gt;SD</text>
<text x="78.2" y="79.7">10: eMMC</text>
</g>
<g font-size="3" fill="#00f">
<text x="78.2" y="51.8">0: By XTAL</text>
<text x="78.2" y="61.4">0: DDRx16x2</text>
<text x="78.2" y="75.8">01: SNAND(SPI_M)==&gt;SD</text>
</g>
<g font-size="3" fill="#0000a0">
<text x="43.4" y="156.3">TOP SIDE FIDUCIALS</text>
<text x="43.4" y="173.7">BOTTOM SIDE FIDUCIALS</text>
</g>
<text font-size="2.9" fill="#f00" x="252.7" y="167.3">&lt;PIM&gt;</text>
<g font-size="2.5" fill="#008000">
<text x="29" y="9.8">Jumper1</text>
<text x="84" y="8.8">Jumper3</text>
<text x="29.9" y="17.5">Jumpe2</text>
<text x="84" y="16.6">Jumper4</text>
</g>
<text font-size="2.5" x="225.9" y="176">MT7988_Boot Strap_LEDs</text>
<text font-size="2.3" x="264.5" y="182.5">SHS</text>
<g font-size="1.7" fill="#f00">
<text x="42.9" y="10">LED_A</text>
<text x="96.9" y="9.1">LED_C</text>
<text x="42.9" y="14.9">LED_B</text>
<text x="96.9" y="13.9">LED_D</text>
<text x="123" y="17.8">LED_C</text>
<text x="123" y="15.8">LED_B</text>
<text x="123" y="13.9">LED_A</text>
<text x="142.3" y="15.2">LED_A 5,6</text>
<text x="142.3" y="17.1">LED_B 5,6</text>
<text x="123" y="21.6">LED_E</text>
<text x="123" y="19.7">LED_D</text>
<text x="142.3" y="19">LED_C 5,6</text>
<text x="142.3" y="20.9">LED_D 5,6</text>
<text x="142.3" y="22.9">LED_E 5,6</text>
<text x="174.7" y="37.3">12 NVME_LED</text>
<text x="191.5" y="36.1">NVME_LED R29</text>
<text x="199.2" y="67">2G_LED</text>
<text x="281.3" y="67">5G_LED</text>
<text x="142.5" y="76.5">11 WF2G_LED</text>
<text x="228.4" y="76.5">11 WF5G_LED</text>
<text x="208.9" y="93">POWER_SW</text>
<text x="258.1" y="94.5">MCU_PA5_POW_SW</text>
<text x="276.4" y="94.5">19</text>
<text x="257.9" y="100.3">MCU2_PC1_POW_SW</text>
<text x="277.4" y="100.3">15</text>
<text x="257.9" y="105.1">HD_POW_SW</text>
<text x="270.7" y="105.1">19</text>
<text x="191.9" y="131">5 PWMD0</text>
<text x="205" y="131.9">PWMD1</text>
<text x="205" y="129.9">PWMD0</text>
<text x="235.9" y="131.7">NET_LED</text>
<text x="237.8" y="129.7">SYS_LED</text>
<text x="190.2" y="134.8">14 LTE_LED</text>
<text x="192.1" y="132.9">5 PWMD1</text>
<text x="205" y="133.6">LTE_LED</text>
<text x="205" y="135.5">2G_LED</text>
<text x="205" y="137.5">5G_LED</text>
<text x="235.9" y="133.6">LTE_LED_CONN</text>
<text x="235.9" y="135.5">2G_LED_CONN</text>
<text x="235.9" y="137.5">5G_LED_CONN</text>
<text x="236.1" y="139.4">POWER_SW</text>
</g>
<g font-size="1.7" fill="#000080">
<text x="63.7" y="11.3">R24</text>
<text x="71.5" y="11.3">4.7K/NI</text>
<text x="9.7" y="12.2">R23</text>
<text x="9.7" y="17.1">R25</text>
<text x="15.5" y="12.2">4.7K</text>
<text x="17.4" y="17.1">4.7K</text>
<text x="63.7" y="16.1">R26</text>
<text x="71.5" y="16.1">4.7K</text>
<text x="210.4" y="36.4">330R</text>
<text x="223.4" y="38.3">LED/G</text>
<text x="232.2" y="38.3">D1</text>
<text x="170.9" y="72.1">RW21</text>
<text x="193" y="75">QW1</text>
<text x="193" y="76.9">MMBT3904S</text>
<text x="250" y="75">RW22</text>
<text x="261.6" y="75">1K</text>
<text x="275.1" y="75">QW2</text>
<text x="275.1" y="76.9">MMBT3904S</text>
<text x="172.8" y="78.8">1K</text>
<text x="221.1" y="89.5">R136</text>
<text x="229.7" y="89.5">4.7K</text>
<text x="197.9" y="91.4">SW1</text>
<text x="239.4" y="93.3">R204</text>
<text x="247.1" y="93.3">0R/0402</text>
<text x="214.3" y="101">R206</text>
<text x="223.9" y="101">330R</text>
<text x="239.4" y="99.1">R207</text>
<text x="244.6" y="99.1">0R/NI</text>
<text x="3.9" y="104.9">H17 NI/HOLE</text>
<text x="23.2" y="104.9">H18</text>
<text x="29" y="104.9">NI/HOLE</text>
<text x="42.5" y="104.9">H19</text>
<text x="48.3" y="104.9">NI/HOLE</text>
<text x="60.8" y="104.9">H21 NI/HOLE</text>
<text x="79.2" y="104.9">H4</text>
<text x="85" y="104.9">NI/HOLE</text>
<text x="96.5" y="104.9">H22</text>
<text x="102.3" y="104.9">NI/HOLE</text>
<text x="239.4" y="103.9">R231</text>
<text x="249" y="103.9">0R/NI</text>
<text x="123" y="109">S3</text>
<text x="68.2" y="119.1" transform="rotate(-90 68.2 119.1)">V</text>
<text x="86.6" y="119.1" transform="rotate(-90 86.6 119.1)">V</text>
<text x="126.1" y="115.7">heat sink-140x80x7mm</text>
<text x="11.3" y="125.7" transform="rotate(-90 11.3 125.7)">1nF/2KV1</text>
<text x="30.6" y="125.7" transform="rotate(-90 30.6 125.7)">1nF/2KV1</text>
<text x="49.9" y="125.7" transform="rotate(-90 49.9 125.7)">1nF/2KV1</text>
<text x="68.2" y="124.7" transform="rotate(-90 68.2 124.7)">1nF/2K1</text>
<text x="86.6" y="124.7" transform="rotate(-90 86.6 124.7)">1nF/2K1</text>
<text x="256.8" y="122.3">J6</text>
<text x="11.3" y="131.7" transform="rotate(-90 11.3 131.7)">C282</text>
<text x="30.6" y="131.7" transform="rotate(-90 30.6 131.7)">C283</text>
<text x="49.9" y="131.7" transform="rotate(-90 49.9 131.7)">C284</text>
<text x="68.2" y="130.7" transform="rotate(-90 68.2 130.7)">C285</text>
<text x="86.6" y="130.7" transform="rotate(-90 86.6 130.7)">C286</text>
<text x="103.9" y="130.7" transform="rotate(-90 103.9 130.7)">C3021nF/2KV/N1I</text>
<text x="214.3" y="131.9">R27</text>
<text x="216.2" y="130">R28</text>
<text x="223" y="131.9">330R</text>
<text x="224.9" y="130">330R</text>
<text x="149.6" y="132.9">A12</text>
<text x="149.6" y="134.8">DG_SMT_H3</text>
<text x="168.9" y="132.9">A11</text>
<text x="168.9" y="134.8">DG_SMT_H3</text>
<text x="214.3" y="133.9">R30</text>
<text x="214.3" y="137.7">R255</text>
<text x="214.3" y="135.8">R254</text>
<text x="223" y="133.9">330R</text>
<text x="223" y="137.7">330R</text>
<text x="223" y="135.8">330R</text>
<text x="121.6" y="141.6">A14</text>
<text x="121.6" y="143.5">DG_SMT_H3</text>
<text x="245.7" y="149.3">HC-1.25-8PWT</text>
<text x="41.1" y="159.5">FID1</text>
<text x="41.1" y="161.5">FG/1mm/NI</text>
<text x="58.5" y="159.5">FID2</text>
<text x="58.5" y="161.5">FG/1mm/NI</text>
<text x="146.7" y="159.9">A13</text>
<text x="146.7" y="161.8">DG_SMT_H3</text>
<text x="166" y="159.9">A10</text>
<text x="166" y="161.8">DG_SMT_H3</text>
<text x="41.1" y="175">FID3</text>
<text x="41.1" y="176.9">FG/1mm/NI</text>
<text x="58.5" y="175">FID4</text>
<text x="58.5" y="176.9">FG/1mm/NI</text>
</g>
<g font-size="1.7">
<text x="244.2" y="23.5">3.3VD</text>
<text x="223.6" y="36.3">2</text>
<text x="234.9" y="36.3">1</text>
<text x="216.2" y="82.3">3V3_MCU</text>
<text x="191.7" y="93.2">2</text>
<text x="203.1" y="93.2">1</text>
<text x="191.7" y="100.9">3</text>
<text x="203.1" y="100.9">4</text>
<text x="227.8" y="96.8">3.3VD</text>
<text x="269.3" y="106.6">HARDWARE SW</text>
<text x="123.1" y="116.2" transform="rotate(-90 123.1 116.2)">1</text>
<text x="244.8" y="120.9">3.3VD</text>
<text x="253.4" y="128">1</text>
<text x="253.4" y="129.9">2</text>
<text x="253.4" y="131.8">3</text>
<text x="261" y="129.9">9</text>
<text x="253.4" y="133.8">4</text>
<text x="253.4" y="135.7">5</text>
<text x="253.4" y="137.6">6</text>
<text x="261" y="137.6">10</text>
<text x="149.2" y="138.6">1</text>
<text x="168.5" y="138.6">1</text>
<text x="253.4" y="139.5">7</text>
<text x="253.4" y="141.5">8</text>
<text x="121.2" y="147.3">1</text>
<text x="146.3" y="165.6">1</text>
<text x="165.7" y="165.6">1</text>
<text x="214.3" y="173.4">Title</text>
<text x="214.3" y="179.2">Size</text>
<text x="220.1" y="179.2">Document Number</text>
<text x="256.8" y="179.2">Drawn</text>
<text x="285.7" y="179.2">Rev</text>
<text x="214.3" y="185">Date:</text>
<text x="220.1" y="182.1">B</text>
<text x="227.8" y="185">Wednesday, June 03, 2026</text>
<text x="256.8" y="185">Sheet</text>
<text x="270.5" y="185">7</text>
<text x="276.1" y="185">of</text>
<text x="282.6" y="185">19</text>
<text x="283.8" y="181.4">V1</text>
<text x="285.9" y="181.4">.0</text>
</g>
<g font-size="1.7" fill="#004080">
<text x="12.4" y="115.8" transform="rotate(-90 12.4 115.8)">1</text>
<text x="31.7" y="115.8" transform="rotate(-90 31.7 115.8)">1</text>
<text x="51" y="115.8" transform="rotate(-90 51 115.8)">1</text>
<text x="69.3" y="115.8" transform="rotate(-90 69.3 115.8)">1</text>
<text x="87.7" y="115.8" transform="rotate(-90 87.7 115.8)">1</text>
<text x="105.1" y="115.8" transform="rotate(-90 105.1 115.8)">1</text>
<text x="42.5" y="168.8">1</text>
<text x="59.9" y="168.8">1</text>
<text x="42.5" y="184.2">1</text>
<text x="59.9" y="184.2">1</text>
</g>
<g font-size="1.7" fill="#00f">
<text x="150.2" y="139.1">1</text>
<text x="150.2" y="141">2</text>
<text x="150.2" y="142.9">3</text>
<text x="152.5" y="138.9">9</text>
<text x="154.4" y="138.9">8</text>
<text x="158.1" y="142.9">6</text>
<text x="158.1" y="141">7</text>
<text x="169.5" y="139.1">1</text>
<text x="169.5" y="141">2</text>
<text x="169.5" y="142.9">3</text>
<text x="171.8" y="138.9">9</text>
<text x="173.7" y="138.9">8</text>
<text x="177.4" y="142.9">6</text>
<text x="177.4" y="141">7</text>
<text x="122.2" y="147.7">1</text>
<text x="122.2" y="149.6">2</text>
<text x="124.5" y="147.5">9</text>
<text x="126.4" y="147.5">8</text>
<text x="130.1" y="149.6">7</text>
<text x="152.5" y="146.6">4</text>
<text x="154.4" y="146.6">5</text>
<text x="171.8" y="146.6">4</text>
<text x="173.7" y="146.6">5</text>
<text x="122.2" y="151.6">3</text>
<text x="124.5" y="155.3">4</text>
<text x="126.4" y="155.3">5</text>
<text x="130.1" y="151.6">6</text>
<text x="147.3" y="166.1">1</text>
<text x="149.6" y="165.9">9</text>
<text x="151.6" y="165.9">8</text>
<text x="166.6" y="166.1">1</text>
<text x="168.9" y="165.9">9</text>
<text x="170.9" y="165.9">8</text>
<text x="147.3" y="168">2</text>
<text x="147.3" y="169.9">3</text>
<text x="149.6" y="173.6">4</text>
<text x="151.6" y="173.6">5</text>
<text x="155.2" y="169.9">6</text>
<text x="155.2" y="168">7</text>
<text x="166.6" y="168">2</text>
<text x="166.6" y="169.9">3</text>
<text x="168.9" y="173.6">4</text>
<text x="170.9" y="173.6">5</text>
<text x="174.5" y="169.9">6</text>
<text x="174.5" y="168">7</text>
</g>
<g font-size="1.4">
<text x="30.9" y="1.4">5</text>
<text x="88.8" y="1.4">4</text>
<text x="146.7" y="1.4">3</text>
<text x="204.6" y="1.4">2</text>
<text x="262.6" y="1.4">1</text>
<text x=".5" y="26.1">D</text>
<text x="292" y="26.1">D</text>
<text x=".5" y="71.9">C</text>
<text x="292" y="71.9">C</text>
<text x=".5" y="117.8">B</text>
<text x="292" y="117.8">B</text>
<text x=".5" y="163.6">A</text>
<text x="292" y="163.6">A</text>
<text x="30.9" y="186.8">5</text>
<text x="88.8" y="186.8">4</text>
<text x="146.7" y="186.8">3</text>
<text x="204.6" y="186.8">2</text>
<text x="262.6" y="186.8">1</text>
</g>
</svg>
